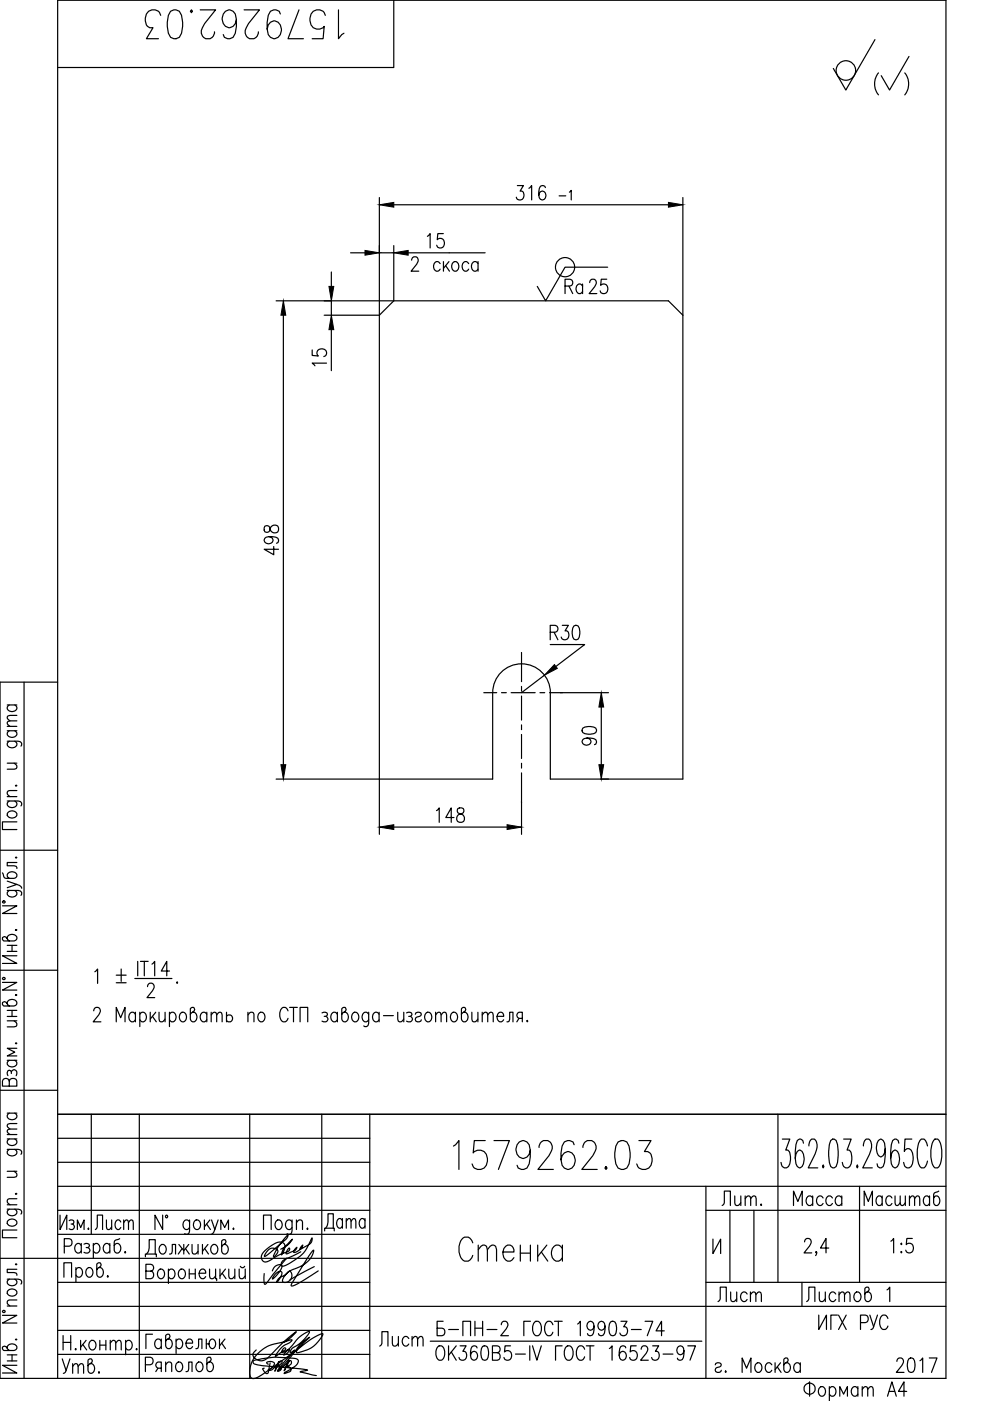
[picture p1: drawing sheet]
<svg xmlns="http://www.w3.org/2000/svg" width="210mm" height="297mm" viewBox="0 0 210 297" stroke-linecap="round" stroke-linejoin="round" font-family="sans-serif">
<g fill="none" stroke="#000" stroke-width=".25">
<path d="M83.5 .1v14.2h-71.3M185.5 8.4l-6.2 10.7-2.6-4.6M70.3 57.7v3M74.3 53.6h3.1M80.4 41.9v135M80.4 53.6h3.1M83.5 43.4h58.2M83.5 52.1v11.7l-3.1 3h-11.7M128.6 59.2h-1.1l-.1 1.3a.89 .89 0 0 1 1.1-.2 .89 .89 0 0 1 .4 1.1 .83 .83 0 0 1-.7 .8 .83 .83 0 0 1-1-.5M128.8 56.6h-9l-4.1 7.2-1.8-3.1M144.8 41.9v123.3h-28.1v-18.3a6.1 6.1 0 0 0-6.1-6.2 6.1 6.1 0 0 0-6.1 6.2v18.3h-46M58.5 63.8h11.8v3"/>
<path d="M60.1 66.8v95.3M68.7 63.8h73l3.1 3M70.3 69.9v8.7M110.6 138.3v6.2M116.7 136.7h7.3l-6.1 4.6M116.7 134h1a.75 .75 0 0 0 .6-.7 .75 .75 0 0 0-.6-.7h-1v3M117.5 134l.8 1.6M119.2 132.6h1.3l-.7 1.1h.4a.97 .97 0 0 1 .3 1.4 .97 .97 0 0 1-1.4 .3l-.1-.3M121.7 132.7l.5-.1a1.49 1.49 0 0 1 .7 1.7l-.3 1.2-.6 .1a1.49 1.49 0 0 1-.7-1.7zM1.5 157.1l2.8 .2 .3 .3-.2 .6M1.5 154.9h2.1M1.5 154h2.1"/>
<path d="M1.5 149.5h2.1M2 157.1l-.3 .3a.65 .65 0 0 0 .3 1 1.03 1.03 0 0 0 1.6-.8l-.5-.5M2 154.9a.68 .68 0 0 0-.5 .7 .68 .68 0 0 0 .5 .6 1.03 1.03 0 0 0 1.6-.8l-.5-.5M2 149.5a.68 .68 0 0 0-.5 .6 .68 .68 0 0 0 .5 .6 1.03 1.03 0 0 0 1.6-.8l-.5-.4M3.6 152.8l-1.9 .2-.2 .4 .6 .6M3.6 151.7l-1.9 .1-.2 .5 .6 .5M5.1 144.6v147.6M12.2 144.6h-12.2v147.6h200.6v-292.1h-188.4v292.1M102.6 146.9h2.7M106.3 146.9h1M108.4 146.9h5.1M110.6 145.5v1.1"/>
<path d="M110.6 147.6v5.1M110.6 153.7v1M110.6 155.7v5.1M114.5 146.9h1M115.4 143.2l-4.8 3.7M116.5 146.9h12.5M127.5 149.9v12.2M1.5 169.8l2.8 .1 .3 .4-.2 .6M1.5 168.9h2.1M1.5 161.8h2.1M1.7 172.3a1.09 1.09 0 0 1 1.1-.3 1.09 1.09 0 0 1 .8 .9 1.08 1.08 0 0 1-1.2 .5 1.08 1.08 0 0 1-.9-.9zM2 169.8l-.3 .3a.65 .65 0 0 0 .3 1 1.03 1.03 0 0 0 1.6-.8l-.5-.5"/>
<path d="M3 161.8l.6 .6-.2 .6-1.9 .1M3.3 166.6l.1-.1 .2 .1-.2 .1zM3.6 174.3h-3.1v1.6h3.1M3.6 167.6l-1.9 .1-.2 .6 .6 .6M83.5 175.4h24M110.6 161.8v1.1M110.6 163.9v13M0 180.3h12.2M.5 192.1h3.1l-3.1 1.6h3.1M.5 185.1l.5 1 2 .1a.65 .65 0 0 0 .6-.6 .65 .65 0 0 0-.5-.6 1.02 1.02 0 0 0-1.6 .8l.5 .4M1.5 199a1.02 1.02 0 0 1 1.1-.9 1.02 1.02 0 0 1 1 .9l-.6 .5h-2.2l-.3-.3v-.4l.5-.2 .2 .1 .8 .8M1.5 188.8l2.8 .1 .3 .4-.2 .5"/>
<path d="M1.5 186.8l2.1 .7-2.1 .7M2 188.8l-.3 .2a.65 .65 0 0 0 .3 1.1 1.03 1.03 0 0 0 1.6-.8l-.5-.5M3.3 197.2l.1-.1 .2 .1-.2 .1zM3.3 181.8l.1-.1 .2 .1-.2 .1zM3.6 187.5l.6 .2 .4 .6M3.6 182.9h-2.1v.7l1.9 .1 .2 .4M0 205.7h12.2M.5 208.3h3.1l-3.1 1.6h3.1M1.5 212.8a1.02 1.02 0 0 1 1.1-.9 1.02 1.02 0 0 1 1 .9l-.6 .5h-2.2l-.3-.4v-.3l.5-.2 .2 .1 .8 .8M1.5 200.4h2.1M1.5 201.7h2.1M1.5 216.4h2.1"/>
<path d="M1.5 214.2h2.1M1.5 215.5h2.1M2.6 200.4v1.3M2.6 214.2v1.3M3 216.4l.6 .6-.2 .6-1.9 .1M3.3 211l.1-.2 .2 .2-.2 .1zM3.6 202.6h-3.1l3.1 1.7h-3.1M19.9 214.3l.2-.6 .7-.1a.96 .96 0 0 1 .1 1.6l-1.1 1.4h1.6M24.6 216.6v-3l1 2.2 .9-2.2v3M28.7 215a.68 .68 0 0 0-.6-.4 .68 .68 0 0 0-.7 .4 1.02 1.02 0 0 0 .8 1.6l.5-.4M28.7 214.6v2M29.6 215a.68 .68 0 0 1 .7-.4 .68 .68 0 0 1 .6 .4 1.02 1.02 0 0 1-.8 1.6l-.5-.4"/>
<path d="M29.6 214.6v3.1M31.9 214.6v2M32.3 215.5l.8 1.1M33 214.6l-1.1 1.5M33.7 214.6l.1 1.9 .6 .1 .6-.5M35 214.6v2M35.9 215a.68 .68 0 0 1 .7-.4 .68 .68 0 0 1 .6 .4 1.02 1.02 0 0 1-.8 1.6l-.5-.4M35.9 214.6v3.1M38.4 214.8a.65 .65 0 0 1 1 .2 1.02 1.02 0 0 1-.8 1.6 1.2 1.2 0 0 1-.2-1.8zM40.8 214.6a1.02 1.02 0 0 1 1 1 1.02 1.02 0 0 1-1 1l-.4-.5v-2.2l.3-.3h.4l.2 .4-.1 .3-.8 .7M43.8 215a.68 .68 0 0 0-.6-.4 .68 .68 0 0 0-.6 .4 1.02 1.02 0 0 0 .8 1.6l.4-.4M43.8 214.6v2"/>
<path d="M44.8 215.2l.6-.6 .4 .2 .1 1.8M44.8 214.6v2M45.9 215.2l.6-.6 .5 .2 .1 1.8M48 215.5a.75 .75 0 0 1 1.2 0 .75 .75 0 0 1-.4 1.1h-.4l-.4-.2M48 214.6v2M52.6 215.2l.5-.6 .6 .2 .1 1.8M52.6 214.6v2M55 214.8a.65 .65 0 0 1 1.1 .2 1.02 1.02 0 0 1-.9 1.6 1.2 1.2 0 0 1-.2-1.8zM61.1 214.3a.82 .82 0 0 0-.8-.7 .82 .82 0 0 0-.9 .7 1.93 1.93 0 0 0 .6 2.3 .87 .87 0 0 0 1.1-.7M61.4 213.6h1.6M62.2 213.6v3M63.6 216.6v-3h1.6v3"/>
<path d="M68.3 214.8a.74 .74 0 0 1 1.1 .2l-.3 .5h-.4M69.1 215.5a.6 .6 0 0 1 .5 .6 .6 .6 0 0 1-.5 .5l-.8-.1M71.5 215a.68 .68 0 0 0-.6-.4 .68 .68 0 0 0-.6 .4 1.02 1.02 0 0 0 .8 1.6l.4-.4M71.5 214.6v2M72.9 214.6a1.02 1.02 0 0 1 1 1 1.02 1.02 0 0 1-1 1l-.4-.5v-2.2l.3-.3h.4l.2 .4-.1 .3-.8 .7M74.9 214.8a.65 .65 0 0 1 1.1 .2 1.02 1.02 0 0 1-.9 1.6 1.2 1.2 0 0 1-.2-1.8zM78.2 215a.68 .68 0 0 0-.7-.4 .68 .68 0 0 0-.6 .4 1.02 1.02 0 0 0 .8 1.6l.5-.4M78.2 214.6l-.1 2.8-.4 .3-.6-.2M80.4 215a.68 .68 0 0 0-.7-.4 .68 .68 0 0 0-.6 .4 1.02 1.02 0 0 0 .8 1.6l.5-.4M80.4 214.6v2M81.3 215.3h2.1M84.3 214.6l.1 1.9 .6 .1 .6-.5"/>
<path d="M85.6 214.6v2M86.2 214.8a.74 .74 0 0 1 1.2 .2l-.4 .5h-.3M87 215.5a.6 .6 0 0 1 .5 .6 .6 .6 0 0 1-.5 .5l-.8-.1M88.1 215a.68 .68 0 0 1 .6-.4 .68 .68 0 0 1 .6 .4l-.3 .5-.6 .1a.56 .56 0 0 0-.2 .9 .73 .73 0 0 0 1.1-.3M90.4 214.8a.65 .65 0 0 1 1 .2 1.02 1.02 0 0 1-.8 1.6 1.2 1.2 0 0 1-.2-1.8zM92.4 215.2l.5-.6 .5 .2 .1 1.8M92.4 214.6v2M93.5 215.2l.6-.6 .5 .2 .1 1.8M95.9 214.8a.65 .65 0 0 1 1 .2 1.02 1.02 0 0 1-.8 1.6 1.2 1.2 0 0 1-.2-1.8zM98.3 214.6a1.02 1.02 0 0 1 .9 1 1.02 1.02 0 0 1-.9 1l-.5-.5v-2.2l.4-.3h.3l.3 .4-.2 .3-.8 .7M100 214.6l.2 1.9 .5 .1 .6-.5M101.3 214.6v2"/>
<path d="M102.2 215.2l.6-.6 .5 .2 .1 1.8M102.2 214.6v2M103.4 215.2l.6-.6 .5 .2 .1 1.8M105.4 215.5h1.4a.68 .68 0 0 0-.4-.9 .68 .68 0 0 0-.9 .4 1.02 1.02 0 0 0 .8 1.6l.5-.4M107.5 216.6l.4-.1 .2-1.9h.7v2M110 215.9l-.4 .7M110.7 215.9l-.9-.1a.68 .68 0 0 1 .2-1.2h.7v2M111.8 216.4l.1 .1-.1 .1-.1-.1zM0 231.2h12.2M1.5 236h2.1M1.5 224.8h2.1M2 236a.68 .68 0 0 0-.5 .6 .68 .68 0 0 0 .5 .7 1.03 1.03 0 0 0 1.6-.8l-.5-.5"/>
<path d="M2 229.2a.74 .74 0 0 0-.8-.6 .74 .74 0 0 0-.7 .6v1.1h3.1v-1.1a.83 .83 0 0 0-.8-.6 .83 .83 0 0 0-.8 .6v1.1M2 224.8a.68 .68 0 0 0-.5 .6 .68 .68 0 0 0 .5 .7 .93 .93 0 0 0 1.1 0 .93 .93 0 0 0 .3-1.1l-.3-.2M2.4 227.3a.6 .6 0 0 1 .6-.5 .6 .6 0 0 1 .6 .5l-.2 .8M2.4 227.6l-.1-.6-.3-.1a.73 .73 0 0 0-.3 1.2M3.3 221.2l.1-.1 .2 .1-.2 .1zM3.6 222.3h-2.1l1.6 .8-1.6 .8h2.1M3.6 239.4l-1.9 .1-.2 .5 .6 .5M3.6 238.2l-1.9 .1-.2 .5 .6 .6M12.2 236.2h188.4M19.4 236.2v25.5M29.5 236.2v56M52.9 236.2v56"/>
<path d="M68.2 236.2v56M78.4 236.2v56M164.9 236.2v35.7M1.5 256.4l2.8 .1 .3 .3-.2 .6M1.5 243.7l2.8 .1 .3 .4-.2 .5M1.5 255.4h2.1M1.5 248.3h2.1M1.5 241.5h2.1M1.5 240.5h2.1M1.7 258.8a1.09 1.09 0 0 1 1.1-.3 1.09 1.09 0 0 1 .8 .9 1.08 1.08 0 0 1-1.2 .6 1.08 1.08 0 0 1-.9-1zM2 256.4l-.3 .2a.65 .65 0 0 0 .3 1 1.03 1.03 0 0 0 1.6-.8l-.5-.4M2 243.7l-.3 .2a.63 .63 0 0 0 .3 1.1 1.03 1.03 0 0 0 1.6-.8l-.5-.5"/>
<path d="M2 241.5a.68 .68 0 0 0-.5 .6 .68 .68 0 0 0 .5 .7 1.03 1.03 0 0 0 1.6-.9l-.5-.4M3 248.3l.6 .6-.2 .6-1.9 .1M3.3 253.1l.1-.1 .2 .1-.2 .1zM3.6 254.2l-1.9 .1-.2 .6 .6 .5M12.2 256.6h66.2M12.2 251.5h188.4M12.2 241.3h66.2M12.2 246.4h66.2M12.7 257.6v3.1l1.5-3.1v3.1M14.7 258.8a.61 .61 0 0 1 1 .3l-.1 .3-.5 .1M15.4 259.5a.62 .62 0 0 1 .4 .6 .62 .62 0 0 1-.4 .6l-.7-.2M34.5 257.6v3.1l-1.6-3.1v3.1"/>
<path d="M40.2 259.1a.68 .68 0 0 0-.6-.5 .68 .68 0 0 0-.7 .5 1.02 1.02 0 0 0 .8 1.6l.5-.4M40.2 258.7l-.1 2.7-.4 .3-.6-.1M41.4 258.8a.65 .65 0 0 1 1 .3 1.02 1.02 0 0 1-.8 1.6 1.2 1.2 0 0 1-.2-1.9zM43.3 258.7v2M43.8 259.5l.8 1.2M44.5 258.7l-1.2 1.4M44.9 258.7l.7 2 .6-2M58.7 258.8a.65 .65 0 0 1 1 .3 1.02 1.02 0 0 1-.8 1.6 1.2 1.2 0 0 1-.2-1.9zM61.9 259.1a.68 .68 0 0 0-.6-.5 .68 .68 0 0 0-.7 .5 1.02 1.02 0 0 0 .9 1.6l.4-.4M61.9 258.7l-.1 2.7-.3 .3-.6-.1M62.9 259.2l.5-.5 .6 .1 .1 1.9M62.9 258.7v2"/>
<path d="M149.7 256.6h50.9M149.7 251.5v40.7M154.8 256.6v15.3M159.9 256.6v15.3M165.9 241.5h1.6l-.9 2.3h.4a3.1 3.1 0 0 1 .2 3.5l-.5 .3h-.4l-.4-.3-.3-.8M170.3 242.4l-.1-.6-.4-.3h-.3l-.5 .3a10.4 10.4 0 0 0-.2 4.9l.2 .6 .6 .3a2.35 2.35 0 0 0 .7-2.9l-.2-.6-.6-.3-.5 .3-.2 .6-.2 .9M171.5 243a1.72 1.72 0 0 1 .6-1.5h.6a2.59 2.59 0 0 1 .1 3.2l-1.4 2.9h2M174.5 247l.2 .3-.2 .3-.1-.3zM176.1 241.8l.5-.3h.3l.4 .3a8.8 8.8 0 0 1 0 5.5l-.4 .3h-.3l-.5-.3a8.8 8.8 0 0 1 0-5.5zM178.9 241.5h1.6l-.9 2.3h.4a3.2 3.2 0 0 1 .2 3.5l-.5 .3h-.4l-.4-.3-.3-.8M181.8 247l.1 .3-.1 .3-.2-.3zM182.2 251.5v20.4"/>
<path d="M183.1 243a1.72 1.72 0 0 1 .5-1.5h.6a2.59 2.59 0 0 1 .2 3.2l-1.5 2.9h2M187.7 243.5l-.2 .9-.2 .6-.6 .3a2.35 2.35 0 0 1-.7-2.9l.2-.6 .5-.3 .6 .3a7.9 7.9 0 0 1 0 5.5l-.8 .3-.4-.3-.1-.6M190.6 242.4l-.2-.6-.4-.3h-.3l-.4 .3a10.7 10.7 0 0 0-.3 4.9l.3 .6 .6 .3a2.35 2.35 0 0 0 .7-2.9l-.3-.6-.6-.3-.4 .3-.3 .6-.2 .9M193.3 241.5h-1.4l-.2 2.6 .6-.6h.4a2.25 2.25 0 0 1 .9 2.4l-.1 .8-.3 .6-.5 .3h-.4l-.4-.3-.3-.8M196.6 243l-.1-.6a1.03 1.03 0 0 0-1.2-.9 5.5 5.5 0 0 0 0 6.1 1.25 1.25 0 0 0 1.3-1.4M198.2 241.5a1.26 1.26 0 0 1 1.3 1.5 5.2 5.2 0 0 1-.7 4.6 1.24 1.24 0 0 1-1.3-1.4 5.3 5.3 0 0 1 .7-4.7zM0 266.8h78.4M.5 278.9h3.1l-3.1 1.6h3.1M1.5 271.2l2.8 .1 .3 .4-.2 .6M1.5 276.9h2.1M1.7 273.6a1.09 1.09 0 0 1 1.1-.3 1.09 1.09 0 0 1 .8 .9 1.08 1.08 0 0 1-1.2 .6 1.08 1.08 0 0 1-.9-.9zM2 271.2l-.3 .2a.65 .65 0 0 0 .3 1.1 1.03 1.03 0 0 0 1.6-.8l-.5-.5"/>
<path d="M3.3 268.1l.1-.2 .2 .2-.2 .1zM3.6 275.6l-1.9 .1-.2 .6 .6 .6M3.6 269.1h-2.1v.7l1.9 .1 .2 .5M3.6 260.8h-3.1v1.6h3.1M12.2 271.9h66.2M12.2 277h188.4M12.2 261.7h66.2M13.5 270.8v-3.1h1.7v3.1M13.6 264.2h1.1a.83 .83 0 0 0 .6-.8 .83 .83 0 0 0-.6-.8h-1.1v3.1M16.1 269.2a.68 .68 0 0 1 .6-.5 .68 .68 0 0 1 .7 .5 1.03 1.03 0 0 1-.8 1.6l-.5-.5M16.1 268.7v3.1M16.4 260.7v-2l.7 1.6 .7-1.6v2"/>
<path d="M17.2 264.1l-.4-.5a1.02 1.02 0 0 0-1 1.1 1.02 1.02 0 0 0 1 1l.4-.5M17.2 263.6v2.1M17.8 263.8a.73 .73 0 0 1 1.2 .3l-.1 .3-.6 .1M18.5 268.9a.65 .65 0 0 1 1.1 .3 1.03 1.03 0 0 1-.8 1.6 1.2 1.2 0 0 1-.3-1.9zM18.6 264.5a.6 .6 0 0 1 .5 .6 .6 .6 0 0 1-.5 .6l-.8-.2M19.8 264.1a.68 .68 0 0 1 .6-.5 .68 .68 0 0 1 .7 .5 1.02 1.02 0 0 1-.8 1.6l-.5-.5M19.8 263.6v3.1M21 268.7a1.02 1.02 0 0 1 .9 1.1 1.02 1.02 0 0 1-.9 1l-.5-.6v-2.2l.4-.3h.3l.3 .5-.2 .3-.8 .7M22.8 270.5l.2 .1-.2 .2-.1-.2zM23.3 264.1a.68 .68 0 0 0-.7-.5 .68 .68 0 0 0-.6 .5 .92 .92 0 0 0 0 1.1 .92 .92 0 0 0 1.1 .3l.2-.3M23.3 263.6v2.1M25.4 262.6l-1.1 .5-.1 2a.66 .66 0 0 0 .6 .6 .66 .66 0 0 0 .7-.5 .92 .92 0 0 0 0-1.1 .92 .92 0 0 0-1.1-.3l-.2 .3"/>
<path d="M26.5 265.4l.2 .1-.2 .2-.1-.2zM30.8 266.5v-.6h2.3v.6M30.9 269.5h1.1a.83 .83 0 0 1 .6 .8 .83 .83 0 0 1-.6 .8h-1.1v-3h1.1a.74 .74 0 0 1 .6 .7 .74 .74 0 0 1-.6 .7M31.1 265.9a3.2 3.2 0 0 0 .5-3.1h1.3v3.1M33.7 269.2a.65 .65 0 0 1 1.1 .3 1.03 1.03 0 0 1-.8 1.6 1.2 1.2 0 0 1-.3-1.9zM34.1 264a.82 .82 0 0 1 .9 .1 .82 .82 0 0 1 .2 .9 .82 .82 0 0 1-.9 .9 1.19 1.19 0 0 1-.2-1.9zM35.7 269.5a.68 .68 0 0 1 .6-.5 .68 .68 0 0 1 .7 .5 1.03 1.03 0 0 1-.8 1.6l-.5-.4M35.7 269.1v3M35.9 265.9l.5-.2 .1-1.9h.7v2.1M37.9 263.8l1.1 1.4 1-1.4M38.2 269.2a.65 .65 0 0 1 1 .3 1.03 1.03 0 0 1-.8 1.6 1.2 1.2 0 0 1-.2-1.9zM38.6 264.7l-.8 1.2"/>
<path d="M39 263.8v2.1M39.3 264.7l.8 1.2M40.1 270.1h1.3M40.1 269.1v2M40.7 263.8l.1 1.9 .6 .2 .6-.6M41.4 269.1v2M42 263.8v2.1M42.2 269.9h1.4a.68 .68 0 0 0-.4-.8 .68 .68 0 0 0-.9 .4 1.03 1.03 0 0 0 .8 1.6l.5-.4M42.9 263.8v2.1M43.4 264.7l.8 1.2M44.1 263.8l-1.2 1.5M44.4 269.1l.1 1.9 .6 .1 .6-.6"/>
<path d="M45 264a.82 .82 0 0 1 1 .1 .82 .82 0 0 1 .2 .9 .82 .82 0 0 1-.9 .9 1.19 1.19 0 0 1-.3-1.9zM45.6 260.7l-.3 .6-.6 .4M45.7 269.1v2h.2v.4M46.6 269.1v2M46.8 260.7v-2l.8 1.6 .9-1.6v2M47.1 269.9l.8 1.2M47.5 263.8a1.02 1.02 0 0 1 .9 1.1 1.02 1.02 0 0 1-.9 1l-.5-.6v-2.2l.3-.3h.4l.2 .5-.1 .3-.8 .7M47.8 269.1l-1.2 1.4M48.5 269.1l.1 1.9 .6 .1 .6-.6M49.5 260.4l.1 .1-.1 .2-.1-.2zM49.8 269.1v2M50.7 269.1l.1 1.9 .6 .1 .6-.6"/>
<path d="M50.9 268.5a.5 .5 0 0 0 .5 .3 .5 .5 0 0 0 .5-.3M52 269.1v2M55.9 260.7v-3.1h1.6v3.1M56.8 265.1a1.25 1.25 0 0 1 2.1 .3l-.5 .9-.4 .2a8.1 8.1 0 0 1 1.9-3.4l1.2-1.2a1.87 1.87 0 0 1-1.1 1.4l-3.1 2.6-.8 .5 .1-.4zM57.7 269.5a1.47 1.47 0 0 1 2.1-1.2 4.1 4.1 0 0 1-1.9 2.8l-.1 .1a1.95 1.95 0 0 1 1.8-1.6l.1 .1a2.81 2.81 0 0 1-1.1 2.2 2.22 2.22 0 0 1 1.8-1.6l.9-.8a1.33 1.33 0 0 1 .5 1.6 1.33 1.33 0 0 1-1.5 .8l-.4-.2a2.99 2.99 0 0 1 2.1-2.5 6 6 0 0 0 4.4-3.4l.1-.7-1.5 2-3 4.8-.3 .7a3.1 3.1 0 0 0 2.2-.9l3.6-2.2M59.5 264.9a4.7 4.7 0 0 0 2.5-2.2l-.3 .3a5.1 5.1 0 0 0-2 3v.1a2.42 2.42 0 0 0 .5-2.4 1.75 1.75 0 0 0-2.4 .2l-1.6 1.2a1.45 1.45 0 0 0-.4 2.3l.5 .2 .5-.2a18.2 18.2 0 0 1 4.4-2.2l.2-.3v-.2a1.2 1.2 0 0 0-.7 1.1h.2a3.9 3.9 0 0 0 2-1.1v-.2l-.5 .5a.26 .26 0 0 0-.2 .3 .26 .26 0 0 0 .2 .3 2.32 2.32 0 0 0 1.8-1.6l-.6 .7v.2l.2-.1a5.9 5.9 0 0 0 2.3-1.6l.1-.7-.2 .2a8.5 8.5 0 0 1-4.7 5.2l-.9 .4a.5 .5 0 0 1-.7 .1 .5 .5 0 0 1 0-.8l.6-.6 3.5-1.6M60.8 266.7l-4.6 5.6-.2-.4v-1.9M65.2 260.4l.1 .1-.1 .2-.1-.2zM66.6 268.5l-5.1 2.8M149.7 271.9h50.9M151.2 262.7v3.1l1.6-3.1v3.1M170.6 263.3l.2-.6 .7-.1a.95 .95 0 0 1 .1 1.6l-1.1 1.4h1.6"/>
<path d="M173.2 265.5l-.2 .1-.1-.1 .1-.2a.64 .64 0 0 1-.1 .9M173.6 278.8v3.1l1.6-3.1v3.1M175.7 264.6h-1.7l1.1-2v3M177.6 278.8h-1.4v3.1M177.8 278.8l1.6 3.1M179.4 278.8l-1.6 3.1M184.4 278.8l.8 2.5M186 278.8l-.9 2.8-.4 .3M188.1 273.5l.5-.6v3.1M188.3 279.5a.82 .82 0 0 0-.9-.7 .82 .82 0 0 0-.8 .7 1.91 1.91 0 0 0 .6 2.4 .86 .86 0 0 0 1.1-.7M1.5 285.9a1.02 1.02 0 0 1 1.1-1 1.02 1.02 0 0 1 1 1l-.6 .4h-2.2l-.3-.3v-.4l.5-.2 .2 .1 .8 .8M1.5 287.3h2.1"/>
<path d="M1.5 288.5h2.1M2.6 287.3v1.2M3.3 284l.1-.1 .2 .1-.2 .1zM3.6 289.5h-3.1l3.1 1.6h-3.1M12.2 282.1h66.2M12.2 287.2h66.2M13.4 283.2v3M13.4 284.6h1.6M15 283.2v3M17.1 284.2v2M18.3 284.2l-1.2 1.4M19.2 284.3a.65 .65 0 0 1 1 .3 1.02 1.02 0 0 1-.8 1.6 1.19 1.19 0 0 1-.2-1.9z"/>
<path d="M21.2 284.2v2M22.4 284.2v2M23.4 284.8l.6-.6 .4 .1 .1 1.9M23.4 284.2v2M24.5 284.8l.6-.6 .5 .1 .1 1.9M26.6 284.6a.68 .68 0 0 1 .7-.4 .68 .68 0 0 1 .6 .4 1.02 1.02 0 0 1-.8 1.6l-.5-.4M26.6 284.2v3M29 285.9l.1 .2-.1 .1-.1-.1zM30.8 289.4h1.1a.83 .83 0 0 0 .6-.8 .83 .83 0 0 0-.6-.8h-1.1v3M32.3 282.9h-1.4v3M33.5 290.1l-.5 .7M34.2 290.1h-.7l-.2-.2a.68 .68 0 0 1 .2-1.1h.7v2"/>
<path d="M34.2 284.3a.68 .68 0 0 0-.6-.4 .68 .68 0 0 0-.7 .4 1.02 1.02 0 0 0 .8 1.6l.5-.4M34.2 283.9v2M35.1 289.4l.6-.6 .6 .1 .1 1.9M35.1 288.8v2M35.6 283.9a1.02 1.02 0 0 1 .9 1 1.02 1.02 0 0 1-.9 1l-.5-.5v-2.2l.4-.3h.3l.3 .4-.2 .3-.8 .7M37.3 284.3a.68 .68 0 0 1 .7-.4 .68 .68 0 0 1 .6 .4 1.02 1.02 0 0 1-.8 1.6l-.5-.4M37.3 283.9v3.1M37.6 288.9a.82 .82 0 0 1 .9 .1 .82 .82 0 0 1 .2 .9 .82 .82 0 0 1-.9 .9 1.19 1.19 0 0 1-.2-1.9zM39.4 290.8l.5-.1 .1-1.9h.7v2M39.4 284.8h1.4a.68 .68 0 0 0-.4-.9 .68 .68 0 0 0-.9 .4 1.02 1.02 0 0 0 .9 1.6l.4-.4M41.5 285.9l.5-.1 .1-1.9h.7v2M41.9 288.9a.82 .82 0 0 1 .9 .1 .82 .82 0 0 1 .2 .9 .82 .82 0 0 1-.9 .9 1.19 1.19 0 0 1-.2-1.9z"/>
<path d="M43.7 284.9h.6a.89 .89 0 0 1 .8-1 1.09 1.09 0 0 1 .6 1.1 1.09 1.09 0 0 1-.8 .9 1 1 0 0 1-.6-1M43.7 283.9v2M44.3 288.8a1.02 1.02 0 0 1 1 1 1.02 1.02 0 0 1-1 1l-.4-.6v-2.2l.3-.2h.4l.2 .4-.1 .3-.8 .7M46.5 283.9v2M47 284.8l.8 1.1M47.7 283.9l-1.2 1.5M56.9 289.2l-.4-.3a1.27 1.27 0 0 1 1.6 0 .54 .54 0 0 1-.2 .8l-1 .7 .2 .2a2.96 2.96 0 0 0 2-1.9l-.8 2 .1-.4a2.79 2.79 0 0 1 1.2-1.8l.2 .2-.1 .3-.8 .5a.59 .59 0 0 1 .8 .7 .59 .59 0 0 1-.9 .4l.1-.1a7.2 7.2 0 0 0 2.4-2v-.1l-1.1 2.2 1.2-2a.38 .38 0 0 1 .5 .2 .38 .38 0 0 1-.3 .5l-.9 .4h.4a.61 .61 0 0 1 .6 .7 .61 .61 0 0 1-.7 .6l-.8 .2 2.3-1.5a.99 .99 0 0 0 .5-1.5l-2.8-.4a16.3 16.3 0 0 0-6.5 .8v.2a.66 .66 0 0 0 .8 .5l10.5 1.1 .2 .1-1.6 .4 3.5 .8M57.3 289l-.3 1.3a.75 .75 0 0 1-.4 .9l-.4-.2-.5-.7 .3-.2M60 284.6l1.9-.5-.3 .5a5.6 5.6 0 0 0-3.2 2.8v.2l1.8-1.3a.28 .28 0 0 0 .4-.2 .28 .28 0 0 0-.3-.3l-.5 .5-.1 .5 1.6-.7a1.37 1.37 0 0 1-1.2 1.2l1.4-1.5a9.7 9.7 0 0 1 3.6-3.4l.5-.1v.3a9.8 9.8 0 0 1-3.8 3.4l-.3 .5 .1 .3 .9-.6-2.4 2.8-1.2 1.5 2.8-2.9a14.5 14.5 0 0 1 3.3-3.6l.6-.5-2.3 2.4-.4 .9a6.2 6.2 0 0 0 5.5-4 13.7 13.7 0 0 0-5.3 3.3l-4.3 3.1a18.2 18.2 0 0 1-4.9 3.1l-.6-.1a3.7 3.7 0 0 1 .2-3.7 7.9 7.9 0 0 1 6.5-3.9 6.3 6.3 0 0 0 2.8-2.3l-.1 .1a45.6 45.6 0 0 0-6.1 5.6 1.71 1.71 0 0 1-1.8 .5 1.71 1.71 0 0 1-1.1-1.5l.6-.8M91.2 284.4h57.6M171.7 293v3M173.9 294.1a.82 .82 0 0 1 .9 .1 .82 .82 0 0 1 .2 1 .82 .82 0 0 1-.9 .8 1.19 1.19 0 0 1-.2-1.9z"/>
<path d="M175.8 294.4a.68 .68 0 0 1 .7-.4 .68 .68 0 0 1 .6 .4 1.02 1.02 0 0 1-.8 1.6l-.5-.4M175.8 294v3M178.1 296v-2l.8 1.6 .8-1.6v2M181.9 294.4a.68 .68 0 0 0-.7-.4 .68 .68 0 0 0-.6 .4 .93 .93 0 0 0 0 1.2 .93 .93 0 0 0 1.1 .3l.2-.3M181.9 294v2M182.4 280.4h1.1a.83 .83 0 0 0 .6-.8 .83 .83 0 0 0-.6-.8h-1.1v3.1M182.8 294.6l.6-.6 .5 .1 .1 1.9M182.8 294v2M184 294.6l.6-.6 .4 .1 .1 1.9M188.2 296l.9-3 .9 3M188.5 295h1.2M192.2 295h-1.7l1.2-2v3"/>
<circle cx="179.4" cy="14.9" r="2.07"/>
<circle cx="119.8" cy="56.6" r="2.04"/>
<circle cx=".8" cy="191.3" r=".26"/>
<circle cx=".8" cy="207.5" r=".26"/>
<circle cx="35.3" cy="257.9" r=".26"/>
<circle cx=".8" cy="278.1" r=".26"/>
<circle cx="171.7" cy="294.4" r="1.2"/>
</g>
<g fill="#000" stroke="#000" stroke-width=".21">
<path d="M77.4 53.1l3 .5-3 .5zM80.4 43.4l3.1-.5v1zM83.5 53.6l3-.5v1zM141.7 42.9l3.1 .5-3.1 .5zM60.1 63.8l.5 3h-1zM69.7 60.7h1.1l-.5 3.1zM70.3 66.8l.5 3.1h-1.1zM117.5 140.9l.7 .8-2.8 1.5zM127.5 146.9l.5 3h-1zM59.6 162.1h1l-.5 3.1zM80.4 175.4l3.1-.5v1zM107.5 174.9l3.1 .5-3.1 .5z"/>
<path d="M127 162.1h1l-.5 3.1z"/>
</g>
<text font-size="10.6" x="29.6" y="9.5">1579262.03</text>
<text font-size="10.1" x="94.9" y="249.1">1579262.03</text>
<g font-size="8.8">
<text x="184.1" y="21.5">( )</text>
<text x="96" y="268.5">Стенка</text>
</g>
<text font-size="7.1" x="67.7" y="262.1">Дата</text>
<g font-size="6.6">
<text x="108.3" y="43.7">316</text>
<text x="89.3" y="54">15</text>
<text x="118.5" y="63.5">Ra</text>
<text x="70.2" y="78.7" transform="rotate(-90 70.2 78.7)">15</text>
<text x="60" y="118.9" transform="rotate(-90 60 118.9)">498</text>
<text x="127.4" y="159.1" transform="rotate(-90 127.4 159.1)">90</text>
<text x="91.4" y="175.7">148</text>
<text x="19" y="209.9">1 %%p .</text>
<text x="152" y="256.8">Лит.</text>
<text x="166.9" y="256.8">Масса</text>
<text x="182" y="256.8">Масштаб</text>
<text x="151" y="277.3">Лист</text>
<text x="169.7" y="277.3">Листов</text>
<text x="12" y="292.5">Утв.</text>
<text x="91" y="289.6">ОК360В5-IV ГОСТ 16523-97</text>
</g>
<g font-size="6.2">
<text x="86.1" y="58.6">2 скоса</text>
<text x="19" y="261.8">Лист</text>
<text x="187.7" y="266.7">1:5</text>
<text x="79.4" y="286.5">Лист</text>
<text x="91.4" y="284.3">Б-ПН-2 ГОСТ 19903-74</text>
<text x="150.3" y="292.1">г. Москва 2017</text>
</g>
<text font-size="5.3" x="117.5" y="43.7">-1</text>
</svg>
